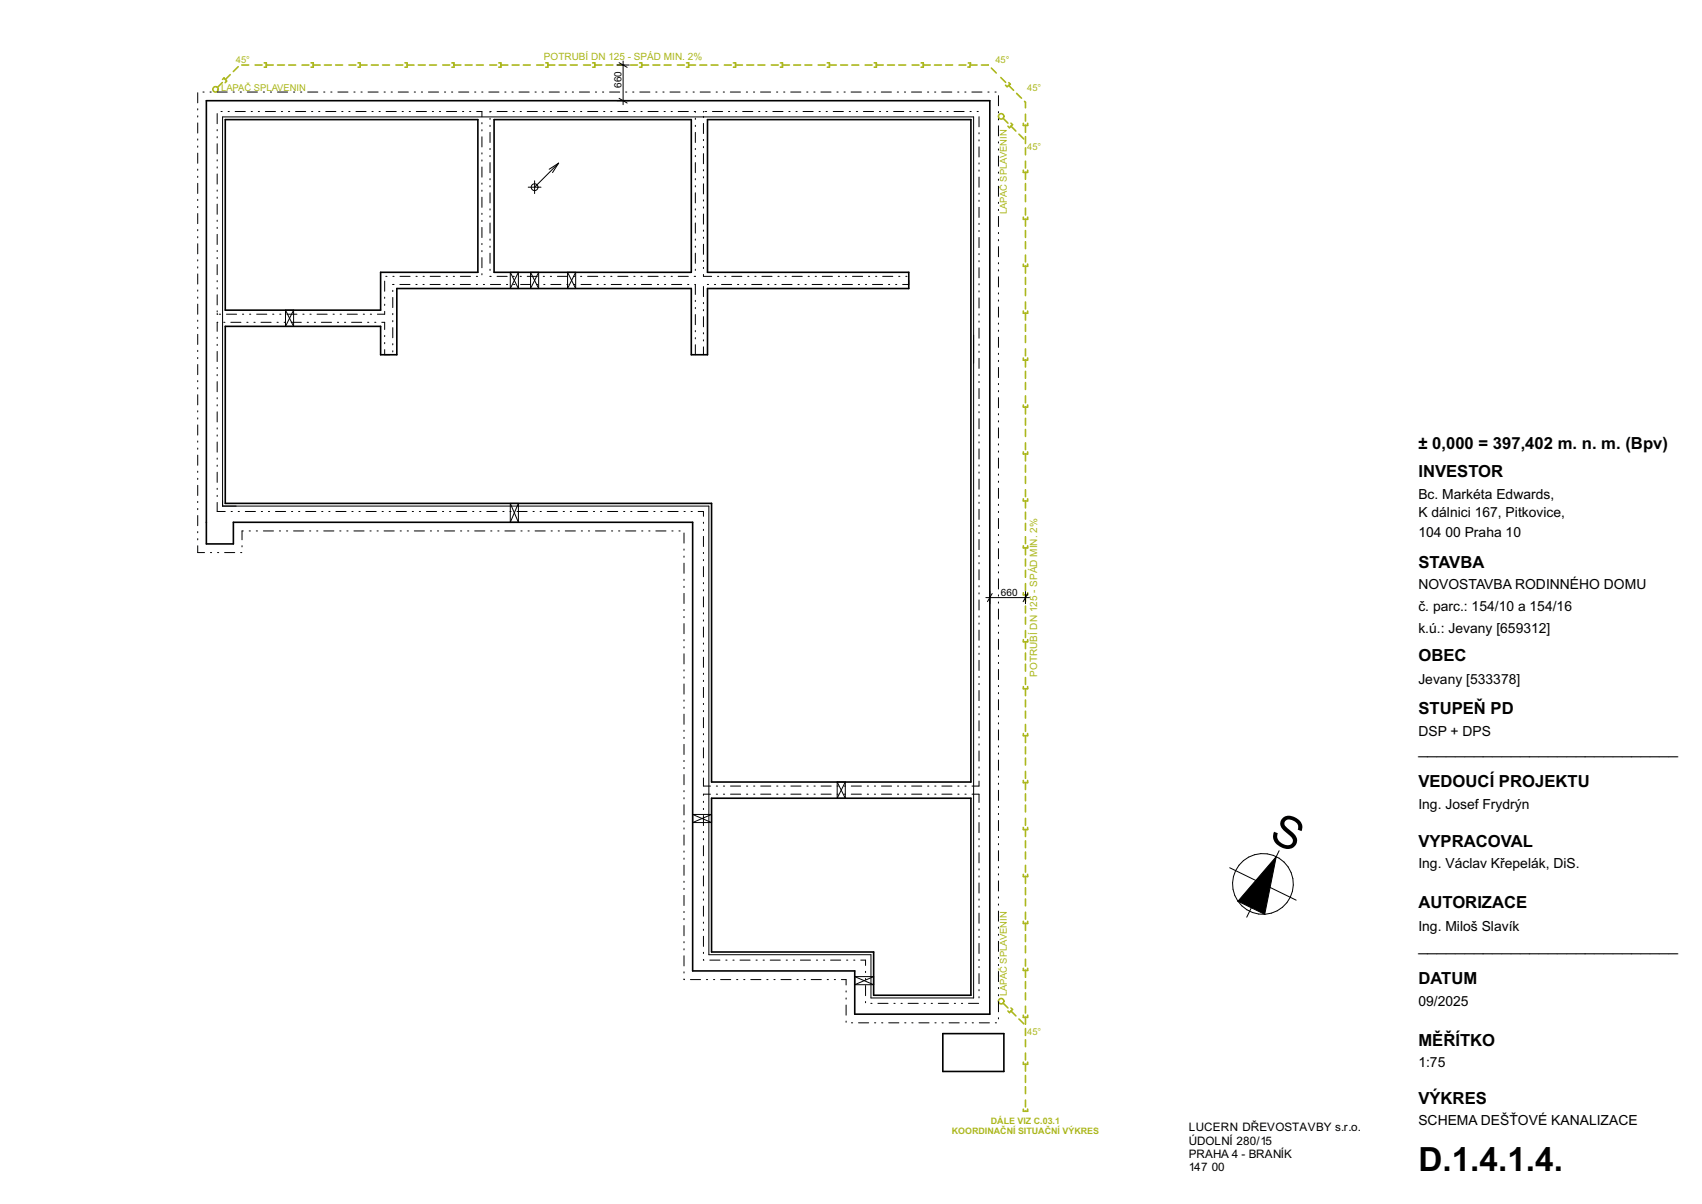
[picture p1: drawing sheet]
<svg xmlns="http://www.w3.org/2000/svg" width="420mm" height="297mm" viewBox="0 0 420 297" stroke-linecap="round" stroke-linejoin="round" font-family="sans-serif">
<g fill="none" stroke="#000" stroke-width=".25">
<path d="M303.5 214.1l16.4 7.9M314.9 211.3l-2.8 14.2-6.6-3.2zM315.6 209.9l-7.9 16.3"/>
<circle cx="311.7" cy="218.1" r="7.5"/>
</g>
<path d="M314.9 211.3l-2.8 14.2-6.6-3.2z" fill="#000"/>
<path d="M39.6 9.4h237.5v276.2h-237.5z" fill-rule="evenodd" fill="#fff"/>
<!-- layer: TZB - kanalizace -->
<g fill="none" stroke="#000" stroke-width=".25">
<path d="M152.3 16h3M152.8 15.5l2 1.1M153.8 15.1v10.7M48.8 22.9v2.5M48.8 26.8v.3M48.8 28.6v.3M48.8 30.3v2.5M48.8 34.3v.3M48.8 36v.3M48.8 37.8v2.5M50.1 22.7h.3M51.8 22.7h.3"/>
<path d="M53.6 22.7h2.5M53.6 28v2.5M53.6 32v.3M53.6 33.7v.3M53.6 35.5v2.5M53.6 39.4v.3M54.5 27.5h.3M54.9 28.8h185.4v217.4h-25.4v-10.7h-40v-110.7h-120zM56.3 27.5h.3M57.5 22.7h.3M58 27.5h2.5M59.3 22.7h.3"/>
<path d="M61 22.7h2.5M62 27.5h.3M63.7 27.5h.3M65 22.7h.3M65.5 27.5h2.5M66.7 22.7h.3M68.5 22.7h2.5M69.4 27.5h.3M71.2 27.5h.3M72.4 22.7h.3M72.9 27.5h2.5M74.2 22.7h.3"/>
<path d="M75.9 22.7h2.5M76.9 27.5h.3M78.6 27.5h.3M79.9 22.7h.3M80.4 27.5h2.5M81.6 22.7h.3M83.4 22.7h2.5M84.3 27.5h.3M86.1 27.5h.3M87.3 22.7h.3M87.8 27.5h2.5M89.1 22.7h.3"/>
<path d="M90.8 22.7h2.5M91.8 27.5h.3M93.5 27.5h.3M94.8 22.7h.3M95.3 27.5h2.5M96.5 22.7h.3M98.3 22.7h2.5M99.2 27.5h.3M101 27.5h.3M102.2 22.7h.3M102.7 27.5h2.5M104 22.7h.3"/>
<path d="M105.7 22.7h2.5M106.7 27.5h.3M108.4 27.5h.3M109.7 22.7h.3M110.2 27.5h2.5M111.4 22.7h.3M113.2 22.7h2.5M114.1 27.5h.3M115.9 27.5h.3M117.1 22.7h.3M117.6 27.5h1.3v1.3M118.9 22.7h.3"/>
<path d="M118.9 30.2v.3M118.9 32v.3M118.9 33.7v2.5M118.9 37.7v.3M118.9 39.4v.3M120.6 22.7h2.5M120.9 29.2v.3M120.9 30.9v.3M120.9 32.7v2.5M120.9 36.6v.3M120.9 38.4v.3M121.2 27.5h-.3v.2"/>
<path d="M122.7 27.5h2.5M124.6 22.7h.3M126.3 22.7h.3M126.6 27.5h.3M128.1 22.7h2.5M128.4 27.5h.3M130.1 27.5h2.5M132 22.7h.3M133.8 22.7h.3M134.1 27.5h.3M135.5 22.7h2.5M135.8 27.5h.3"/>
<path d="M137.6 27.5h2.5M139.5 22.7h.3M141.2 22.7h.3M141.5 27.5h.3M143 22.7h2.5M143.3 27.5h.3M145 27.5h2.5M146.9 22.7h.3M148.7 22.7h.3M149 27.5h.3M150.4 22.7h2.5M150.7 27.5h.3"/>
<path d="M152.3 24.8h3M152.5 27.5h2.5M152.8 24.3l2 1.1M154.4 22.7h.3M156.1 22.7h.3M156.4 27.5h.3M157.9 22.7h2.5M158.2 27.5h.3M159.9 27.5h2.5M161.8 22.7h.3M163.6 22.7h.3M163.9 27.5h.3"/>
<path d="M165.3 22.7h2.5M165.6 27.5h.3M167.4 27.5h2.5M169.3 22.7h.3M171 22.7h.3M171.3 27.5h.3v.2M171.6 29.2v.3M171.6 30.9v.3M171.6 32.7v2.5M171.6 36.6v.3M171.6 38.4v.3M172.8 22.7h2.5"/>
<path d="M173.6 28.7v.3M173.6 30.4v2.5M173.6 34.4v.3M173.6 36.1v.3M173.6 37.9v2.5M173.7 27.5l-.1 .2M174.1 27.5h.3M175.8 27.5h2.5M176.7 22.7h.3M178.5 22.7h.3M179.8 27.5h.3M180.2 22.7h2.5"/>
<path d="M181.5 27.5h.3M183.3 27.5h2.5M184.2 22.7h.3M185.9 22.7h.3M187.2 27.5h.3M187.7 22.7h2.5M189 27.5h.3M190.7 27.5h2.5M191.6 22.7h.3M193.4 22.7h.3M194.7 27.5h.3M195.1 22.7h2.5"/>
<path d="M196.4 27.5h.3M198.2 27.5h2.5M199.1 22.7h.3M200.8 22.7h.3M202.1 27.5h.3M202.6 22.7h2.5M203.9 27.5h.3M205.6 27.5h2.5M206.5 22.7h.3M208.3 22.7h.3M209.6 27.5h.3M210 22.7h2.5"/>
<path d="M211.3 27.5h.3M213.1 27.5h2.5M214 22.7h.3M215.7 22.7h.3M217 27.5h.3M217.5 22.7h2.5M218.8 27.5h.3M220.5 27.5h2.5M221.4 22.7h.3M223.2 22.7h.3M224.5 27.5h.3M224.9 22.7h2.5"/>
<path d="M226.2 27.5h.3M228 27.5h2.5M228.9 22.7h.3M230.6 22.7h.3M231.9 27.5h.3M232.4 22.7h2.5M233.7 27.5h.3M235.4 27.5h2.5M236.3 22.7h.3M238.1 22.7h.3M239.4 27.5h.3M239.8 22.7h2.5"/>
<path d="M241.1 27.5h.3M241.6 28.8v2.5M241.6 32.7v.3M241.6 34.5v.3M241.6 36.2v2.5M243.8 22.7h.3M245.5 22.7h.3M246.4 23.6v2.5M246.4 27.5v.3M246.4 29.3v.3M246.4 31v2.5M246.4 35v.3"/>
<path d="M246.4 36.7v.3M246.4 38.5v2.5M48.8 41.7v.3M48.8 43.5v.3M48.8 45.2v2.5M48.8 49.2v.3M48.8 50.9v.3M48.8 52.7v2.5M48.8 56.6v.3M48.8 58.4v.3M53.6 41.2v.3M53.6 42.9v2.5"/>
<path d="M53.6 46.9v.3M53.6 48.6v.3M53.6 50.4v2.5M53.6 54.3v.3M53.6 56.1v.3M53.6 57.8v2.5M118.9 41.2v2.5M118.9 45.1v.3M118.9 46.9v.3M118.9 48.6v2.5M118.9 52.6v.3M118.9 54.3v.3"/>
<path d="M118.9 56.1v2.5M120.9 40.1v2.5M120.9 44.1v.3M120.9 45.8v.3M120.9 47.6v2.5M120.9 51.5v.3M120.9 53.3v.3M120.9 55v2.5M120.9 59v.3M130.3 46.2h3.2M131.9 44.6v3.1M137.8 40.3l-5.9 5.9"/>
<path d="M137.8 40.3l-2.3 1.4M137.8 40.3l-1.5 2.3M171.6 40.1v2.5M171.6 44.1v.3M171.6 45.8v.3M171.6 47.6v2.5M171.6 51.5v.3M171.6 53.3v.3M171.6 55v2.5M171.6 59v.3M173.6 41.8v.3M173.6 43.6v.3"/>
<path d="M173.6 45.3v2.5M173.6 49.3v.3M173.6 51v.3M173.6 52.8v2.5M173.6 56.7v.3M173.6 58.5v.3M241.6 40.2v.3M241.6 41.9v.3M241.6 43.7v2.5M241.6 47.6v.3M241.6 49.4v.3M241.6 51.1v2.5"/>
<path d="M241.6 55.1v.3M241.6 56.8v.3M241.6 58.6v2.5M246.4 42.4v.3M246.4 44.2v.3M246.4 45.9v2.5M246.4 49.9v.3M246.4 51.6v.3M246.4 53.4v2.5M246.4 57.3v.3M246.4 59.1v.3M48.8 60.1v2.5"/>
<path d="M48.8 64.1v.3M48.8 65.8v.3M48.8 67.6v2.5M48.8 71.5v.3M48.8 73.3v.3M48.8 75v2.5M48.8 79v.3M53.6 77.4l.1 .1M53.6 61.8v.3M53.6 63.5v.3M53.6 65.3v2.5M53.6 69.2v.3"/>
<path d="M53.6 71v.3M53.6 72.7v2.5M53.6 76.7v.3M53.8 79.5h-.2v2.2M54.1 77.5h.3M55.2 79.5h.3M55.9 77.5h2.5M57 79.5h2.5M59.8 77.5h.3M60.9 79.5h.3M61.6 77.5h.3M62.7 79.5h.3"/>
<path d="M63.3 77.5h2.5M64.4 79.5h2.5M67.3 77.5h.3M68.4 79.5h.3M69 77.5h.3M70.1 79.5h.3M70.5 76.5h2M70.5 76.5v4M70.5 76.5l2 4M70.8 77.5h2.5M71.9 79.5h2.5M72.5 76.5v4"/>
<path d="M72.5 76.5l-2 4M74.7 77.5h.3M75.8 79.5h.3M76.5 77.5h.3M77.6 79.5h.3M78.2 77.5h2.5M79.3 79.5h2.5M82.2 77.5h.3M83.3 79.5h.3M83.9 77.5h.3M85 79.5h.3M85.7 77.5h2.5"/>
<path d="M86.8 79.5h2.5M89.6 77.5h.3M90.7 79.5h.3M91.4 77.5h.3M92.5 79.5h.3M94.2 79.5h.7v1.8M94.9 76.8v.7h-1.8M94.9 69.3v2.5M94.9 73.3v.3M94.9 75v.3M95.2 68.2h.3M96.9 70.2h.1"/>
<path d="M96.9 70.2h.3M96.9 71.6v.3M96.9 73.4v2.5M96.9 77.3v.3M96.9 79.1v.3M96.9 68.2h.3M98.7 70.2h2.5M98.7 68.2h2.5M102.6 70.2h.3M102.6 68.2h.3M104.4 70.2h.3M104.4 68.2h.3"/>
<path d="M106.1 70.2h2.5M106.1 68.2h2.5M110.1 70.2h.3M110.1 68.2h.3M111.8 70.2h.3M111.8 68.2h.3M113.6 70.2h2.5M113.6 68.2h2.5M117.5 70.2h.3M117.5 68.2h.3M118.9 60v.3M118.9 61.8v.3"/>
<path d="M118.9 63.5v2.5M118.9 67.5v.3M119.3 70.2h.3M120.9 68.2h.3M120.9 60.7v.3M120.9 62.5v2.5M120.9 66.4v.3M120.9 68.2h.1M121 70.2h2.5M122.7 68.2h2.5M125 70.2h.3M125.9 67.2v4"/>
<path d="M125.9 67.2h2M125.9 71.2h2M125.9 67.2l2 4M126.6 68.2h.3M126.7 70.2h.3M127.9 67.2v4M127.9 67.2l-2 4M128.4 68.2h.3M128.5 70.2h2.5M130.1 68.2h2.5M130.9 67.2h2M130.9 71.2h2"/>
<path d="M130.9 67.2v4M130.9 67.2l2 4M132.4 70.2h.3M132.9 67.2v4M132.9 67.2l-2 4M134.1 68.2h.3M134.2 70.2h.3M135.8 68.2h.3M135.9 70.2h2.5M137.6 68.2h2.5M139.9 70.2h.3M140.1 67.2h2"/>
<path d="M140.1 71.2h2M140.1 67.2v4M140.1 67.2l2 4M141.5 68.2h.3M141.6 70.2h.3M142.1 67.2v4M142.1 67.2l-2 4M143.3 68.2h.3M143.4 70.2h2.5M145 68.2h2.5M147.3 70.2h.3M149 68.2h.3"/>
<path d="M149.1 70.2h.3M150.7 68.2h.3M150.8 70.2h2.5M152.5 68.2h2.5M154.8 70.2h.3M156.4 68.2h.3M156.5 70.2h.3M158.2 68.2h.3M158.3 70.2h2.5M159.9 68.2h2.5M162.2 70.2h.3M163.9 68.2h.3"/>
<path d="M164 70.2h.3M165.6 68.2h.3M165.7 70.2h2.5M167.4 68.2h2.5M169.7 70.2h.3M171.3 68.2h.3M171.4 70.2h.2v2.4M171.6 60.7v.3M171.6 62.5v2.5M171.6 66.4v.3M171.6 68.2h.1M171.6 74.1v.3"/>
<path d="M171.6 75.8v.3M171.6 77.6v2.5M173.6 60.2v2.5M173.6 64.2v.3M173.6 65.9v.3M173.6 67.7v.5h2M173.6 70.7v2.5M173.6 74.6v.3M173.6 76.4v.3M173.6 78.1v2.5M174.5 70.2h.3M176.3 70.2h.3"/>
<path d="M177.1 68.2h.3M178 70.2h2.5M178.8 68.2h.3M180.6 68.2h2.5M182 70.2h.3M183.7 70.2h.3M184.5 68.2h.3M185.5 70.2h2.5M186.3 68.2h.3M188 68.2h2.5M189.4 70.2h.3M191.2 70.2h.3"/>
<path d="M192 68.2h.3M192.9 70.2h2.5M193.7 68.2h.3M195.5 68.2h2.5M196.9 70.2h.3M198.6 70.2h.3M199.4 68.2h.3M200.4 70.2h2.5M201.2 68.2h.3M202.9 68.2h2.5M204.3 70.2h.3M206.1 70.2h.3"/>
<path d="M206.9 68.2h.3M207.8 70.2h2.5M208.6 68.2h.3M210.4 68.2h2.5M211.8 70.2h.3M213.5 70.2h.3M214.3 68.2h.3M215.3 70.2h2.5M216.1 68.2h.3M217.8 68.2h2.5M219.2 70.2h.3M221 70.2h.3"/>
<path d="M221.8 68.2h.3M223.5 68.2h.3M224.3 69.2v1h-1.6M241.6 62.5v.3M241.6 64.3v.3M241.6 66v2.5M241.6 70v.3M241.6 71.7v.3M241.6 73.5v2.5M241.6 77.4v.3M241.6 79.2v.3M246.4 60.8v2.5"/>
<path d="M246.4 64.8v.3M246.4 66.5v.3M246.4 68.3v2.5M246.4 72.2v.3M246.4 74v.3M246.4 75.7v2.5M246.4 79.7v.3M48.8 80.7v.3M48.8 82.5v2.5M48.8 86.4v.3M48.8 88.2v.3M48.8 89.9v2.5"/>
<path d="M48.8 93.9v.3M48.8 95.6v.3M48.8 97.4v2.5M53.6 83.2v.3M53.6 84.9v.3M53.6 86.7v2.5M53.6 90.6v.3M53.6 92.4v.3M53.6 94.1v2.5M53.6 98.1v.3M53.6 99.8v.3M70.5 80.5h2"/>
<path d="M94.9 82.7v.3M94.9 84.5v.3M94.9 86.2v1.3h1.3M96.9 80.8v2.5M96.9 84.8v.3M96.9 86.5v.3M171.6 81.5v.3M171.6 83.3v.3M171.6 85v2.5M173.6 82.1v.3M173.6 83.8v.3M173.6 85.6v1.9"/>
<path d="M241.6 80.9v2.5M241.6 84.9v.3M241.6 86.6v.3M241.6 88.4v2.5M241.6 92.3v.3M241.6 94.1v.3M241.6 95.8v2.5M241.6 99.8v.3M246.4 81.4v.3M246.4 83.2v2.5M246.4 87.1v.3M246.4 88.9v.3"/>
<path d="M246.4 90.6v2.5M246.4 94.6v.3M246.4 96.3v.3M246.4 98.1v2.5M48.8 101.3v.3M48.8 103.1v.3M48.8 104.8v2.5M48.8 108.8v.3M48.8 110.5v.3M48.8 112.3v2.5M48.8 116.2v.3M48.8 118v.3"/>
<path d="M48.8 119.7v2.5M53.6 101.6v2.5M53.6 105.5v.3M53.6 107.3v.3M53.6 109v2.5M53.6 113v.3M53.6 114.7v.3M53.6 116.5v2.5M241.6 101.5v.3M241.6 103.3v2.5M241.6 107.2v.3M241.6 109v.3"/>
<path d="M241.6 110.7v2.5M241.6 114.7v.3M241.6 116.4v.3M241.6 118.2v2.5M246.4 102v.3M246.4 103.8v.3M246.4 105.5v2.5M246.4 109.5v.3M246.4 111.2v.3M246.4 113v2.5M246.4 116.9v.3M246.4 118.7v.3"/>
<path d="M48.8 123.7v.3M48.8 125.4v.3M48.8 127.2v2.5M48.8 131.1v.3M48.8 132.9v.3M48.8 134.6v1.7h1.7M51.9 136.3h.3M53.6 123.9v2.3h2M53.6 120.4v.3M53.6 122.2v.3M53.7 136.3h.3M55.4 136.3h2.5"/>
<path d="M57 126.2h.3M58.8 126.2h.3M59.4 136.3h.3M59.7 134.6v.3M60 131h-.3v2.2M60.5 126.2h2.5M61.5 131h.3M63.2 131h.3M64.5 126.2h.3M65 131h2.5M66.2 126.2h.3M68 126.2h2.5"/>
<path d="M68.9 131h.3M70.7 131h.3M71.9 126.2h.3M72.4 131h2.5M73.7 126.2h.3M75.4 126.2h2.5M76.4 131h.3M78.1 131h.3M79.4 126.2h.3M79.9 131h2.5M81.1 126.2h.3M82.9 126.2h2.5"/>
<path d="M83.8 131h.3M85.6 131h.3M86.8 126.2h.3M87.3 131h2.5M88.6 126.2h.3M90.3 126.2h2.5M91.3 131h.3M93 131h.3M94.3 126.2h.3M94.8 131h2.5M96 126.2h.3M97.8 126.2h2.5"/>
<path d="M98.7 131h.3M100.5 131h.3M101.7 126.2h.3M102.2 131h2.5M103.5 126.2h.3M105.2 126.2h2.5M106.2 131h.3M107.9 131h.3M109.2 126.2h.3M109.7 131h2.5M110.9 126.2h.3M112.7 126.2h2.5"/>
<path d="M113.6 131h.3M115.4 131h.3M116.6 126.2h.3M117.1 131h2.5M118.4 126.2h.3M120.1 126.2h2.5M121.1 131h.3M122.8 131h.3M124.1 126.2h.3M124.6 131h2.5M125.8 126.2h.3M125.9 124.2h2"/>
<path d="M125.9 124.2v4.6M125.9 128.8h2M125.9 124.2l2 4.6M127.6 126.2h2.5M127.9 124.2v4.6M127.9 124.2l-2 4.6M128.5 131h.3M130.3 131h.3M131.5 126.2h.3M132 131h2.5M133.3 126.2h.3M135 126.2h2.5"/>
<path d="M136 131h.3M137.7 131h.3M139 126.2h.3M139.5 131h2.5M140.7 126.2h.3M142.5 126.2h2.5M143.4 131h.3M145.2 131h.3M146.4 126.2h.3M146.9 131h2.5M148.2 126.2h.3M149.9 126.2h2.5"/>
<path d="M150.9 131h.3M152.6 131h.3M153.9 126.2h.3M154.4 131h2.5M155.6 126.2h.3M157.4 126.2h2.5M158.3 131h.3M160.1 131h.3M161.3 126.2h.3M161.8 131h2.5M163.1 126.2h.3M164.8 126.2h2.5"/>
<path d="M165.8 131h.3M167.5 131h.3M168.8 126.2h.3M168.8 131.5v2.5M168.8 135.4v.3M168.8 137.2v.3M168.8 138.9v2.5M170.5 126.2h.3M172.3 126.2h1.3v1.2M173.6 128.8v.3M173.6 130.6v.3M173.6 132.3v2.5"/>
<path d="M173.6 136.3v.3M173.6 138v.3M173.6 139.8v2.5M241.6 122.1v.3M241.6 123.9v.3M241.6 125.6v2.5M241.6 129.6v.3M241.6 131.3v.3M241.6 133.1v2.5M241.6 137v.3M241.6 138.8v.3M246.4 120.4v2.5"/>
<path d="M246.4 124.4v.3M246.4 126.1v.3M246.4 127.9v2.5M246.4 131.8v.3M246.4 133.6v.3M246.4 135.3v2.5M246.4 139.3v.3M168.8 142.9v.3M168.8 144.6v.3M168.8 146.4v2.5M168.8 150.3v.3M168.8 152.1v.3"/>
<path d="M168.8 153.8v2.5M168.8 157.8v.3M168.8 159.5v.3M173.6 143.7v.3M173.6 145.5v.3M173.6 147.2v2.5M173.6 151.2v.3M173.6 152.9v.3M173.6 154.7v2.5M173.6 158.6v.3M241.6 140.5v2.5M241.6 144.5v.3"/>
<path d="M241.6 146.2v.3M241.6 148v2.5M241.6 151.9v.3M241.6 153.7v.3M241.6 155.4v2.5M241.6 159.4v.3M243.3 147.4h10.7M244.3 145.9v3M244.8 146.4l-1.1 2M246.4 141v.3M246.4 142.8v2.5M246.4 146.7v.3"/>
<path d="M246.4 148.5v.3M246.4 150.2v2.5M246.4 154.2v.3M246.4 155.9v.3M246.4 157.7v2.5M253.1 145.9v3M253.6 146.4l-1.1 2M168.8 161.3v2.5M168.8 165.2v.3M168.8 167v.3M168.8 168.7v2.5M168.8 172.7v.3"/>
<path d="M168.8 174.4v.3M168.8 176.2v2.5M173.6 160.4v.3M173.6 162.1v2.5M173.6 166.1v.3M173.6 167.8v.3M173.6 169.6v2.5M173.6 173.5v.3M173.6 175.3v.3M173.6 177v2.5M241.6 161.1v.3M241.6 162.9v2.5"/>
<path d="M241.6 166.8v.3M241.6 168.6v.3M241.6 170.3v2.5M241.6 174.3v.3M241.6 176v.3M241.6 177.8v2.5M246.4 161.6v.3M246.4 163.4v.3M246.4 165.1v2.5M246.4 169.1v.3M246.4 170.8v.3M246.4 172.6v2.5"/>
<path d="M246.4 176.5v.3M246.4 178.3v.3M168.8 180.1v.3M168.8 181.9v.3M168.8 183.6v2.5M168.8 187.6v.3M168.8 189.3v.3M168.8 191.1v2.5M168.8 195v.3M168.8 196.8v.3M168.8 198.5v2.5M173.6 181v.3"/>
<path d="M173.6 182.7v.3M173.6 184.5v2.5M173.6 188.4v.3M173.6 190.2v.3M173.6 191.9v2h1.7M173.6 197.7v.3M173.6 199.4v.3M175.3 195.9h-1.7v.3M176.8 193.9h.3M176.8 195.9h.3M178.5 193.9h.3M178.5 195.9h.3"/>
<path d="M180.3 193.9h2.5M180.3 195.9h2.5M184.2 193.9h.3M184.2 195.9h.3M186 193.9h.3M186 195.9h.3M187.7 193.9h2.5M187.7 195.9h2.5M191.7 193.9h.3M191.7 195.9h.3M193.4 193.9h.3M193.4 195.9h.3"/>
<path d="M195.2 193.9h2.5M195.2 195.9h2.5M199.1 193.9h.3M199.1 195.9h.3M200.9 193.9h.3M200.9 195.9h.3M202.6 193.9h2.5M202.6 195.9h2.5M206.6 193.9h.3M206.6 195.9h.3M206.6 192.9v4M206.6 192.9h2"/>
<path d="M206.6 196.9h2M206.6 192.9l2 4M208.3 193.9h.3M208.3 195.9h.3M208.6 192.9v4M208.6 192.9l-2 4M210.1 193.9h2.5M210.1 195.9h2.5M214 193.9h.3M214 195.9h.3M215.8 193.9h.3M215.8 195.9h.3"/>
<path d="M217.5 193.9h2.5M217.5 195.9h2.5M221.5 193.9h.3M221.5 195.9h.3M223.2 193.9h.3M223.2 195.9h.3M225 193.9h2.5M225 195.9h2.5M228.9 193.9h.3M228.9 195.9h.3M230.7 193.9h.3M230.7 195.9h.3"/>
<path d="M232.4 193.9h2.5M232.4 195.9h2.5M236.4 193.9h.3M236.4 195.9h.3M238.1 193.9h.3M238.1 195.9h.3M239.9 195.9h1.7v2.1M241.6 192.7v1.2h-1.7M241.6 181.7v.3M241.6 183.5v.3M241.6 185.2v2.5M241.6 189.2v.3"/>
<path d="M241.6 190.9v.3M241.6 199.4v.3M246.4 180v2.5M246.4 184v.3M246.4 185.7v.3M246.4 187.5v2.5M246.4 191.4v.3M246.4 193.2v.3M246.4 194.9v2.5M246.4 198.9v.3M168.8 202.5v.3M168.8 204.2v.3"/>
<path d="M168.8 206v2.5M168.8 209.9v.3M168.8 211.7v.3M168.8 213.4v2.5M168.8 217.4v.3M168.8 219.1v.3M170.9 202.9h4.7M170.9 200.9h4.7M170.9 200.9v2M170.9 200.9l4.7 2M173.6 201.2v2.5M173.6 205.1v.3"/>
<path d="M173.6 206.9v.3M173.6 208.6v2.5M173.6 212.6v.3M173.6 214.3v.3M173.6 216.1v2.5M175.6 200.9v2M175.6 200.9l-4.7 2M241.6 201.2v.3M241.6 202.9v2.5M241.6 206.9v.3M241.6 208.6v.3M241.6 210.4v2.5"/>
<path d="M241.6 214.3v.3M241.6 216.1v.3M241.6 217.8v2.5M246.4 200.6v.3M246.4 202.4v2.5M246.4 206.3v.3M246.4 208.1v.3M246.4 209.8v2.5M246.4 213.8v.3M246.4 215.5v.3M246.4 217.3v2.5M168.8 220.9v2.5"/>
<path d="M168.8 224.8v.3M168.8 226.6v.3M168.8 228.3v2.5M168.8 232.3v.3M168.8 234v.3M168.8 235.8v2.5M168.8 239.7v.3M173.6 220v.3M173.6 221.8v.3M173.6 223.5v2.5M173.6 227.5v.3M173.6 229.2v.3"/>
<path d="M173.6 231v2.5M173.6 234.9v.3M173.6 236.7l.1 .1M175.2 236.8h2.5M179.1 236.8h.3M180.9 236.8h.3M182.6 236.8h2.5M186.6 236.8h.3M188.3 236.8h.3M190.1 236.8h2.5M194 236.8h.3M195.8 236.8h.3"/>
<path d="M197.5 236.8h2.5M201.5 236.8h.3M203.2 236.8h.3M205 236.8h2.5M208.9 236.8h.3M210.7 236.8h.3M212.4 236.8h1.2v1.4M213.6 239.6v.3M241.6 221.8v.3M241.6 223.5v.3M241.6 225.3v2.5M241.6 229.2v.3"/>
<path d="M241.6 231v.3M241.6 232.7v2.5M241.6 236.7v.3M241.6 238.4v.3M246.4 221.2v.3M246.4 223v.3M246.4 224.7v2.5M246.4 228.7v.3M246.4 230.4v.3M246.4 232.2v2.5M246.4 236.1v.3M246.4 237.9v.3"/>
<path d="M246.4 239.6v2.5M168.8 241.5l.1 .1M170.4 241.6h2.5M174.3 241.6h.3M176.1 241.6h.3M177.8 241.6h2.5M181.8 241.6h.3M183.5 241.6h.3M185.3 241.6h2.5M189.2 241.6h.3M191 241.6h.3M192.7 241.6h2.5"/>
<path d="M196.7 241.6h.3M198.4 241.6h.3M200.2 241.6h2.5M204.1 241.6h.3M205.9 241.6h.3M207.6 241.6h1.2v1.4M208.8 244.4v.3M208.8 246.2v.3M208.8 247.9v2.5M208.8 251.9v.3M210.1 252.3h.3M210.9 242.9h4.7"/>
<path d="M210.9 240.9h4.7M210.9 240.9v2M210.9 240.9l4.7 2M211.9 252.3h2.5M213.6 241.4v.3M213.6 243.1v2.5M213.6 247.1v.3M214.9 247.5h.3M215.6 240.9v2M215.6 240.9l-4.7 2M215.8 252.3h.3M216.6 247.5h2.5"/>
<path d="M217.6 252.3h.3M219.3 252.3h2.5M220.6 247.5h.3M222.3 247.5h.3M223.3 252.3h.3M224.1 247.5h2.5M225 252.3h.3M226.8 252.3h2.5M228 247.5h.3M229.8 247.5h.3M230.7 252.3h.3M231.5 247.5h2.5"/>
<path d="M232.5 252.3h.3M234.2 252.3h2.5M235.5 247.5h.3M237.2 247.5h.3M238.2 252.3h.3M239 247.5h2.5M239.9 252.3h.3M241.6 240.2v2.5M241.6 244.1v.3M241.6 245.9v.3M241.7 252.3h2.5M245.6 252.3h.3"/>
<path d="M246.4 243.6v.3M246.4 245.3v.3M246.4 247.1v2.5M246.4 251v.3"/>
<circle cx="131.9" cy="46.2" r=".84"/>
</g>
<!-- layer: TZB - chlazen -->
<g fill="none" stroke="#abb71c" stroke-width=".4">
<circle cx="53.2" cy="22" r=".67"/>
<circle cx="247.1" cy="28.7" r=".67"/>
<circle cx="247.1" cy="247" r=".67"/>
</g>
<!-- layer: TZB - kanalizace -->
<path d="M50.9 24.8h193.4v225.4h-33.4v-10.7h-40v-110.7h-113.3v5.4h-6.7zM55.6 29.5h62.3v37.7h-24v9.3h-38.3zM121.9 29.5h48.7v37.7h-48.7zM55.6 80.5h38.3v7h4v-16.3h72.7v16.3h4v-16.3h49.7v-4h-49.7v-37.7h65v163.4h-64v-68.7h-120zM175.6 196.9h64v48.6h-24v-10.7h-40zM232.7 255h15v9.3h-15z" fill="none" stroke="#000" stroke-width=".4"/>
<g fill="none" stroke="#abb71c" stroke-width=".4">
<path d="M54.9 19.6l.4-.4 .6 .8-.3 .4M56.8 18.4l-1.2 1.2M58.8 16.5l-1.2 1.2M59.7 16h1.7M63 16h1.7M65.2 15.5h.5v1.1h-.5M65.7 16h1.7M68.5 16h1.7M71.2 16h1.8M74.5 16h1.7M76.8 15.5h.5v1.1h-.5M77.3 16h1.7"/>
<path d="M80.1 16h1.7M82.8 16h1.7M86.1 16h1.7M88.3 15.5h.6v1.1h-.6M88.9 16h1.7M91.6 16h1.7M94.4 16h1.7M97.7 16h1.7M99.9 15.5h.6v1.1h-.6M100.5 16h1.7M103.2 16h1.7M106 16h1.7"/>
<path d="M109.3 16h1.7M111.5 15.5h.5v1.1h-.5M112 16h1.7M114.8 16h1.7M117.6 16h1.7M120.9 16h1.7M123.1 15.5h.5v1.1h-.5M123.6 16h1.7M126.4 16h1.7M129.2 16h1.7M132.4 16h1.7M134.7 15.5h.5v1.1h-.5"/>
<path d="M135.2 16h1.7M138 16h1.7M140.7 16h1.7M144 16h1.7M146.2 15.5h.6v1.1h-.6M146.8 16h1.7M149.5 16h1.7M152.3 16h1.7M155.6 16h1.7M157.8 15.5h.6v1.1h-.6M158.4 16h1.7M161.1 16h1.7"/>
<path d="M163.9 16h1.7M167.2 16h1.7M169.4 15.5h.5v1.1h-.5M169.9 16h1.7M172.7 16h1.7M175.5 16h1.7M178.8 16h1.7M181 15.5h.5v1.1h-.5M181.5 16h1.7M184.3 16h1.7M187.1 16h1.7M190.3 16h1.7"/>
<path d="M192.6 15.5h.5v1.1h-.5M193.1 16h1.7M195.9 16h1.7M198.6 16h1.7M201.9 16h1.7M204.1 15.5h.6v1.1h-.6M204.7 16h1.7M207.4 16h1.7M210.2 16h1.7M213.5 16h1.7M215.7 15.5h.6v1.1h-.6M216.3 16h1.7"/>
<path d="M219 16h1.7M221.8 16h1.7M225.1 16h1.7M227.3 15.5h.5v1.1h-.5M227.8 16h1.7M230.6 16h1.7M233.4 16h1.7M236.7 16h1.7M238.9 15.5h.6l-.2 1h-.5M239.4 16h1.7M242.2 16h1.7M243.9 16h.1"/>
<path d="M244.6 16.8l1.2 1.2M247 19.1l1.2 1.2M54.9 20.4l-1.2 1.2M247.5 29.2l1.2 1.2M248.9 21.1l1.2 1.2M248.9 20.4l.4 .4-.8 .6-.4-.4M249.5 31.1l1.2 1.2M249.5 30.4l.4 .4-.8 .7-.4-.4M250.9 23l1.2 1.2M251.4 33.1l1.2 1.2M252.5 30.4v.5h1.1v-.5M252.8 25l.3 .2v1.4"/>
<path d="M253.1 28.2v1.7M253.1 30.9v1.7M253.1 33.7v1.7M253.1 36.5v1.7M253.1 39.8v1.7M252.5 42v.5h1.1v-.5M252.5 53.6v.5h1.1v-.5M253.1 42.5v1.7M253.1 45.3v1.7M253.1 48.1v1.7M253.1 51.3v1.7M253.1 54.1v1.7"/>
<path d="M253.1 56.9v1.7M253.1 59.6v1.7M252.5 65.1v.6h1.1v-.6M252.5 76.7v.6h1.1v-.6M253.1 62.9v1.7M253.1 65.7v1.7M253.1 68.4v1.7M253.1 71.2v1.7M253.1 74.5v1.7M253.1 77.3v1.7M252.5 88.3v.5h1.1v-.5M252.5 99.9v.5h1.1v-.5"/>
<path d="M253.1 80v1.7M253.1 82.8v1.7M253.1 86.1v1.7M253.1 88.8v1.7M253.1 91.6v1.7M253.1 94.4v1.7M253.1 97.7v1.7M252.5 111.5v.5h1.1v-.5M253.1 100.4v1.7M253.1 103.2v1.7M253.1 106v1.7M253.1 109.2v1.7"/>
<path d="M253.1 112v1.7M253.1 114.8v1.7M253.1 117.5v1.7M252.5 123v.6h1.1v-.6M252.5 134.6v.6h1.1v-.6M253.1 120.8v1.7M253.1 123.6v1.7M253.1 126.3v1.7M253.1 129.1v1.7M253.1 132.4v1.7M253.1 135.2v1.7M253.1 137.9v1.7"/>
<path d="M252.5 146.2v.5h1.1v-.5M252.5 157.8v.5h1.1v-.5M253.1 140.7v1.7M253.1 144v1.7M253.1 146.7v1.7M253.1 149.5v1.7M253.1 152.3v1.7M253.1 155.6v1.7M253.1 158.3v1.7M252.5 169.4v.5h1.1v-.5M253.1 161.1v1.7M253.1 163.9v1.7"/>
<path d="M253.1 167.1v1.7M253.1 169.9v1.7M253.1 172.7v1.7M253.1 175.4v1.7M253.1 178.7v1.7M252.5 180.9v.6h1.1v-.6M252.5 192.5v.6h1.1v-.6M253.1 181.5v1.7M253.1 184.2v1.7M253.1 187v1.7M253.1 190.3v1.7M253.1 193.1v1.7"/>
<path d="M253.1 195.8v1.7M253.1 198.6v1.7M252.5 204.1v.5h1.1v-.5M252.5 215.7v.5h1.1v-.5M253.1 201.9v1.7M253.1 204.6v1.7M253.1 207.4v1.7M253.1 210.2v1.7M253.1 213.5v1.7M253.1 216.2v1.7M253.1 219v1.7M252.5 227.3v.5h1.1v-.5"/>
<path d="M252.5 238.8v.6h1.1v-.6M253.1 221.8v1.7M253.1 225v1.7M253.1 227.8v1.7M253.1 230.6v1.7M253.1 233.3v1.7M253.1 236.6v1.7M253.1 239.4v1.7M247.5 247.4l1.2 1.2M249.5 249.4l1.2 1.2M249.5 248.6l.4 .4-.8 .8-.4-.4M251.4 251.4l1.2 1.2"/>
<path d="M252.5 250.4v.6h1.1v-.6M253.1 242.1v1.7M253.1 244.9v1.7M253.1 248.2v1.7M253.1 251v1.7M253.1 253.7v1.7M253.1 256.5v1.7M253.1 259.8v1.7M252.5 262v.5h1.1v-.5M252.5 273.6v.5h1.1v-.5M253.1 262.5v1.7M253.1 265.3v1.7"/>
<path d="M253.1 268.1v1.7M253.1 271.4v1.7M253.1 274.1h.1"/>
</g>
<text font-size="11" x="312.9" y="207.2" transform="rotate(26 312.9 207.2)">S</text>
<text font-size="8.2" x="350" y="289">D.1.4.1.4.</text>
<g font-size="4.1">
<text x="350" y="110.8">± 0,000 = 397,402 m. n. m. (Bpv)</text>
<text x="350" y="117.6">INVESTOR</text>
<text x="350" y="140.1">STAVBA</text>
<text x="350" y="163.2">OBEC</text>
<text x="350" y="176.2">STUPEŇ PD</text>
<text x="350" y="186">____________________________</text>
<text x="350" y="194.2">VEDOUCÍ PROJEKTU</text>
<text x="350" y="209">VYPRACOVAL</text>
<text x="350" y="223.9">AUTORIZACE</text>
<text x="350" y="234.5">____________________________</text>
<text x="350" y="242.8">DATUM</text>
<text x="350" y="258.1">MĚŘÍTKO</text>
<text x="350" y="272.4">VÝKRES</text>
</g>
<g font-size="3.4">
<text x="350" y="123.1">Bc. Markéta Edwards,</text>
<text x="350" y="127.5">K dálnici 167, Pitkovice,</text>
<text x="350" y="132.5">104</text>
<text x="356.7" y="132.5">00 Praha 10</text>
<text x="350" y="145.2">NOVOSTAVBA RODINNÉHO DOMU</text>
<text x="350" y="150.6">č. parc.: 154/10 a 154/16</text>
<text x="350" y="156">k.ú.: Jevany [659312]</text>
<text x="350" y="168.7">Jevany [533378]</text>
<text x="350" y="181.7">DSP + DPS</text>
<text x="350" y="199.6">Ing. Josef Frydrýn</text>
<text x="350" y="214.2">Ing. Václav Křepelák, DiS.</text>
<text x="350" y="229.8">Ing. Miloš Slavík</text>
<text x="350" y="248.2">09/2025</text>
<text x="350" y="263.2">1:75</text>
<text x="350" y="277.5">SCHEMA DEŠŤOVÉ KANALIZACE</text>
</g>
<g font-size="2.9">
<text x="293.4" y="279.1">LUCERN DŘEVOSTAVBY s.r.o.</text>
<text x="293.4" y="282.3">ÚDOLNÍ 280/15</text>
<text x="293.4" y="285.6">PRAHA 4 - BRANÍK</text>
<text x="293.4" y="288.8">147</text>
<text x="299" y="288.8">00</text>
</g>
<g font-size="2.5" fill="#abb71c">
<text x="134.2" y="14.8">POTRUBÍ DN 125 - SPÁD MIN. 2%</text>
<text x="255.9" y="167" transform="rotate(-90 255.9 167)">POTRUBÍ DN 125 - SPÁD MIN. 2%</text>
</g>
<g font-size="2.5">
<text x="153.4" y="21.7" transform="rotate(-90 153.4 21.7)">660</text>
<text x="247" y="147.1">660</text>
</g>
<g font-size="2.3" fill="#abb71c">
<text x="58.2" y="15.5">45°</text>
<text x="245.6" y="15.5">45°</text>
<text x="54.6" y="22.5">LAPAČ SPLAVENIN</text>
<text x="253.5" y="22.3">45°</text>
<text x="253.5" y="37">45°</text>
<text x="248.4" y="52.9" transform="rotate(-90 248.4 52.9)">LAPAČ SPLAVENIN</text>
<text x="248.4" y="245.8" transform="rotate(-90 248.4 245.8)">LAPAČ SPLAVENIN</text>
<text x="253.5" y="255.3">45°</text>
</g>
<g font-size="2.2" fill="#abb71c">
<text x="234.9" y="279.8">KOORDINAČNÍ SITUAČNÍ VÝKRES</text>
<text x="244.5" y="277.3">DÁLE VIZ C.03.1</text>
</g>
</svg>
